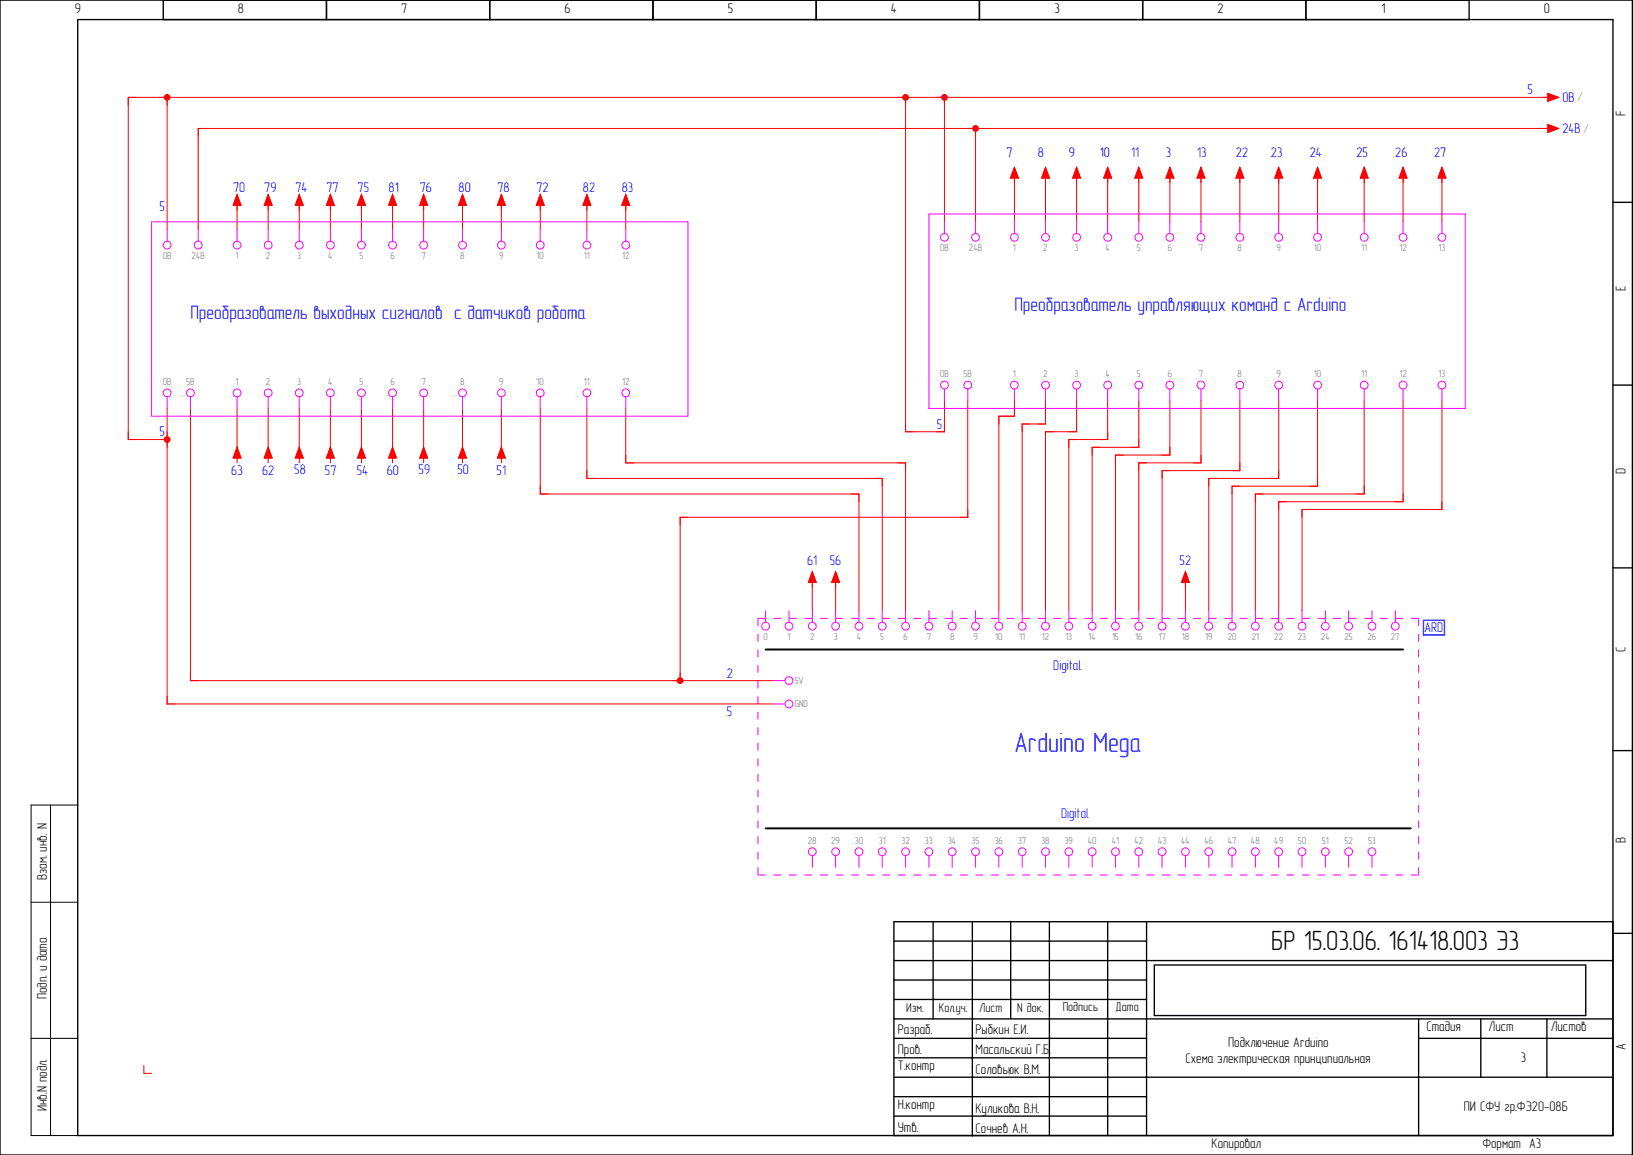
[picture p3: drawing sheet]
<svg xmlns="http://www.w3.org/2000/svg" width="420mm" height="297mm" viewBox="0 0 420 297" stroke-linecap="round" stroke-linejoin="round" font-family="sans-serif">
<g fill="none" stroke="#000" stroke-width=".35">
<path d="M0 0h420v297h-420zM20 5h395v287h-395zM42 0v5M84 0v5M126 0v5M168 0v5M210 0v5M252 0v5M294 0v5M336 0v5M378 0v5M415 52h5"/>
<path d="M415 99h5M415 146h5M415 193h5M240.1 237v25M250.2 237.2v55M260 236.9v25M270 237v55M285 237v55M295 237v55M415 237h-185v55M230 252h65M230 242h65"/>
<path d="M230 247h185M230 257h65M297 248.2h111v13h-111zM415 240h5M230 277h185M230 262h185M230 272h65M230 267h65M365 262v30M365 267h50M381 262v15M398 262v15"/>
<path d="M230 287h65M230 282h65"/>
</g>
<path d="M13 207v85M20 207h-12v85h12M8 232h12M8 267h12" fill="none" stroke="#000" stroke-width=".26"/>
<g fill="none" stroke="#f00" stroke-width=".26">
<path d="M45 25h188v86h10v-8M235 25h164M243 25v32M253 33h146M43 59v-34h-10v88h8M61 53v6M69 53v6M77 53v6M85 53v6M93 53v6M101 53v6M109 53v6"/>
<path d="M119 53v6M129 53v6M139 53v6M151 53v6M161 53v6M251 57v-24h-200v26M261 46v11M269 46v11M277 46v11M285 46v11M293 46v11M301 46v11"/>
<path d="M309 46v11M319 46v11M329 46v11M339 46v11M351 46v11M361 46v11M371 46v11M43 105v76h156M61 105v13M69 105v13M77 105v13M85 105v13"/>
<path d="M93 105v13M101 105v13M109 105v13M119 105v13M129 105v13M139 105v22h82v30M151 105v18h76v34M161 105v14h72v38M249 103v30h-74v42h-126v-70M261 103v4h-4v50M269 103v6h-6v48M277 103v8h-8v46"/>
<path d="M285 103v10h-10v44M293 103v12h-12v42M301 103v14h-14v40M309 103v16h-16v38M319 103v18h-20v36M329 103v20h-18v34M339 103v22h-22v32M351 103v24h-28v30M361 103v26h-32v28M371 103v28h-36v26M209 150v7M215 150v7"/>
<path d="M305 150v7M177 175h22M37 274v2h2"/>
</g>
<circle cx="243" cy="25" r=".88" fill="#f00"/>
<path d="M231 25h4M233 25v2" fill="none" stroke="#f00" stroke-width=".26"/>
<circle cx="233" cy="25" r=".88" fill="#f00"/>
<path d="M41 25h4M43 25v2M233 109v2h2" fill="none" stroke="#f00" stroke-width=".26"/>
<circle cx="43" cy="25" r=".88" fill="#f00"/>
<path d="M249 33h4M251 33v2" fill="none" stroke="#f00" stroke-width=".26"/>
<circle cx="251" cy="33" r=".88" fill="#f00"/>
<path d="M197 167h164M197 213h166" fill="none" stroke="#000" stroke-width=".5"/>
<g fill="none" stroke="#f00" stroke-width=".26">
<path d="M41 113h2M43 111v4M161 117v2h2M231 119h2v2M261 105v2h-4v2M265 109h-2v2M269 107v2h-2M271 111h-2v2M277 109v2h-2M277 113h-2v2M283 115h-2v2M285 111v2h-2"/>
<path d="M289 117h-2v2M293 113v2h-2M295 119h-2v2M301 115v2h-2M309 117v2h-2M319 119v2h-2M139 125v2h2M151 121v2h2M219 127h2v2M225 123h2v2M301 121h-2v2M313 123h-2v2"/>
<path d="M319 125h-2v2M325 127h-2v2M329 121v2h-2M331 129h-2v2M337 131h-2v2M339 123v2h-2M351 125v2h-2M361 127v2h-2M371 129v2h-2M43 179v2h2"/>
</g>
<circle cx="43" cy="113" r=".88" fill="#f00"/>
<path d="M249 131v2h-2M49 173v2h2M173 175h4M175 173v2" fill="none" stroke="#f00" stroke-width=".26"/>
<circle cx="175" cy="175" r=".88" fill="#f00"/>
<g fill="none" stroke="#f00" stroke-width=".26">
<path d="M397 33h1.3M397 25h1.3M398.3 32l2.7 1-2.7 1zM398.3 24l2.7 1-2.7 1zM61 50l1 2.8h-2zM61 52.8v1.2M69 50l1 2.8h-2zM69 52.8v1.2M77 50l1 2.8h-2zM77 52.8v1.2M85 50l1 2.8h-2zM85 52.8v1.2"/>
<path d="M93 50l1 2.8h-2zM93 52.8v1.2M101 50l1 2.8h-2zM101 52.8v1.2M109 50l1 2.8h-2zM109 52.8v1.2M119 50l1 2.8h-2zM119 52.8v1.2M129 50l1 2.8h-2zM129 52.8v1.2M139 50l1 2.8h-2zM139 52.8v1.2"/>
<path d="M151 50l1 2.8h-2zM151 52.8v1.2M161 50l1 2.8h-2zM161 52.8v1.2M261 43l1 2.8h-2zM261 45.8v1.2M269 43l1 2.8h-2zM269 45.8v1.2M277 43l1 2.8h-2zM277 45.8v1.2M285 43l1 2.8h-2zM285 45.8v1.2"/>
<path d="M293 43l1 2.8h-2zM293 45.8v1.2M301 43l1 2.8h-2zM301 45.8v1.2M309 43l1 2.8h-2zM309 45.8v1.2M319 43l1 2.8h-2zM319 45.8v1.2M329 43l1 2.8h-2zM329 45.8v1.2M339 43l1 2.8h-2zM339 45.8v1.2"/>
<path d="M351 43l1 2.8h-2zM351 45.8v1.2M361 43l1 2.8h-2zM361 45.8v1.2M371 43l1 2.8h-2zM371 45.8v1.2M61 117.8v1.2M61 115l1 2.8h-2zM69 117.8v1.2M69 115l1 2.8h-2zM77 117.8v1.2M77 115l1 2.8h-2z"/>
<path d="M85 117.8v1.2M85 115l1 2.8h-2zM93 117.8v1.2M93 115l1 2.8h-2zM101 117.8v1.2M101 115l1 2.8h-2zM109 117.8v1.2M109 115l1 2.8h-2zM119 117.8v1.2M119 115l1 2.8h-2zM129 117.8v1.2M129 115l1 2.8h-2z"/>
<path d="M177 133h-2v2M209 147l1 2.8h-2zM209 149.8v1.2M215 147l1 2.8h-2zM215 149.8v1.2M305 147l1 2.8h-2zM305 149.8v1.2"/>
</g>
<g fill="none" stroke="#f0f" stroke-width=".26">
<path d="M39 57h138v50h-138zM43 59v3M51 59v3M61 59v3M69 59v3M77 59v3M85 59v3M93 59v3M101 59v3M109 59v3M119 59v3M129 59v3"/>
<path d="M139 59v3M151 59v3M161 59v3M239 55h138v50h-138zM243 57v3M251 57v3M261 57v3M269 57v3M277 57v3M285 57v3M293 57v3M301 57v3"/>
<path d="M309 57v3M319 57v3M329 57v3M339 57v3M351 57v3M361 57v3M371 57v3M43 102v3M49 102v3M61 102v3M69 102v3M77 102v3"/>
<path d="M85 102v3M93 102v3M101 102v3M109 102v3M119 102v3M129 102v3M139 102v3M151 102v3M161 102v3M243 100v3M249 100v3M261 100v3"/>
<path d="M269 100v3M277 100v3M285 100v3M293 100v3M301 100v3M309 100v3M319 100v3M329 100v3M339 100v3M351 100v3M361 100v3M371 100v3"/>
<path d="M197 157v3M203 157v3M209 157v3M215 157v3M221 157v3M227 157v3M233 157v3M239 157v3M245 157v3M251 157v3M257 157v3M263 157v3"/>
<path d="M269 157v3M275 157v3M281 157v3M287 157v3M293 157v3M299 157v3M305 157v3M311 157v3M317 157v3M323 157v3M329 157v3M335 157v3"/>
<path d="M341 157v3M347 157v3M353 157v3M359 157v3M199 175h3M199 181h3M209 220v3M215 220v3M221 220v3M227 220v3M233 220v3M239 220v3"/>
<path d="M245 220v3M251 220v3M257 220v3M263 220v3M269 220v3M275 220v3M281 220v3M287 220v3M293 220v3M299 220v3M305 220v3M311 220v3"/>
<path d="M317 220v3M323 220v3M329 220v3M335 220v3M341 220v3M347 220v3M353 220v3"/>
<circle cx="43" cy="63" r="1"/>
<circle cx="51" cy="63" r="1"/>
<circle cx="61" cy="63" r="1"/>
<circle cx="69" cy="63" r="1"/>
<circle cx="77" cy="63" r="1"/>
<circle cx="85" cy="63" r="1"/>
<circle cx="93" cy="63" r="1"/>
<circle cx="101" cy="63" r="1"/>
<circle cx="109" cy="63" r="1"/>
<circle cx="119" cy="63" r="1"/>
<circle cx="129" cy="63" r="1"/>
<circle cx="139" cy="63" r="1"/>
<circle cx="151" cy="63" r="1"/>
<circle cx="161" cy="63" r="1"/>
<circle cx="243" cy="61" r="1"/>
<circle cx="251" cy="61" r="1"/>
<circle cx="261" cy="61" r="1"/>
<circle cx="269" cy="61" r="1"/>
<circle cx="277" cy="61" r="1"/>
<circle cx="285" cy="61" r="1"/>
<circle cx="293" cy="61" r="1"/>
<circle cx="301" cy="61" r="1"/>
<circle cx="309" cy="61" r="1"/>
<circle cx="319" cy="61" r="1"/>
<circle cx="329" cy="61" r="1"/>
<circle cx="339" cy="61" r="1"/>
<circle cx="351" cy="61" r="1"/>
<circle cx="361" cy="61" r="1"/>
<circle cx="371" cy="61" r="1"/>
<circle cx="243" cy="99" r="1"/>
<circle cx="249" cy="99" r="1"/>
<circle cx="261" cy="99" r="1"/>
<circle cx="269" cy="99" r="1"/>
<circle cx="277" cy="99" r="1"/>
<circle cx="285" cy="99" r="1"/>
<circle cx="293" cy="99" r="1"/>
<circle cx="301" cy="99" r="1"/>
<circle cx="309" cy="99" r="1"/>
<circle cx="319" cy="99" r="1"/>
<circle cx="329" cy="99" r="1"/>
<circle cx="339" cy="99" r="1"/>
<circle cx="351" cy="99" r="1"/>
<circle cx="361" cy="99" r="1"/>
<circle cx="371" cy="99" r="1"/>
<circle cx="43" cy="101" r="1"/>
<circle cx="49" cy="101" r="1"/>
<circle cx="61" cy="101" r="1"/>
<circle cx="69" cy="101" r="1"/>
<circle cx="77" cy="101" r="1"/>
<circle cx="85" cy="101" r="1"/>
<circle cx="93" cy="101" r="1"/>
<circle cx="101" cy="101" r="1"/>
<circle cx="109" cy="101" r="1"/>
<circle cx="119" cy="101" r="1"/>
<circle cx="129" cy="101" r="1"/>
<circle cx="139" cy="101" r="1"/>
<circle cx="151" cy="101" r="1"/>
<circle cx="161" cy="101" r="1"/>
<circle cx="197" cy="161" r="1"/>
<circle cx="203" cy="175" r="1"/>
<circle cx="203" cy="161" r="1"/>
<circle cx="209" cy="161" r="1"/>
<circle cx="215" cy="161" r="1"/>
<circle cx="221" cy="161" r="1"/>
<circle cx="227" cy="161" r="1"/>
<circle cx="233" cy="161" r="1"/>
<circle cx="239" cy="161" r="1"/>
<circle cx="245" cy="161" r="1"/>
<circle cx="251" cy="161" r="1"/>
<circle cx="257" cy="161" r="1"/>
<circle cx="263" cy="161" r="1"/>
<circle cx="269" cy="161" r="1"/>
<circle cx="275" cy="161" r="1"/>
<circle cx="281" cy="161" r="1"/>
<circle cx="287" cy="161" r="1"/>
<circle cx="293" cy="161" r="1"/>
<circle cx="299" cy="161" r="1"/>
<circle cx="305" cy="161" r="1"/>
<circle cx="311" cy="161" r="1"/>
<circle cx="317" cy="161" r="1"/>
<circle cx="323" cy="161" r="1"/>
<circle cx="329" cy="161" r="1"/>
<circle cx="335" cy="161" r="1"/>
<circle cx="341" cy="161" r="1"/>
<circle cx="347" cy="161" r="1"/>
<circle cx="353" cy="161" r="1"/>
<circle cx="359" cy="161" r="1"/>
<circle cx="203" cy="181" r="1"/>
<circle cx="209" cy="219" r="1"/>
<circle cx="215" cy="219" r="1"/>
<circle cx="221" cy="219" r="1"/>
<circle cx="227" cy="219" r="1"/>
<circle cx="233" cy="219" r="1"/>
<circle cx="239" cy="219" r="1"/>
<circle cx="245" cy="219" r="1"/>
<circle cx="251" cy="219" r="1"/>
<circle cx="257" cy="219" r="1"/>
<circle cx="263" cy="219" r="1"/>
<circle cx="269" cy="219" r="1"/>
<circle cx="275" cy="219" r="1"/>
<circle cx="281" cy="219" r="1"/>
<circle cx="287" cy="219" r="1"/>
<circle cx="293" cy="219" r="1"/>
<circle cx="299" cy="219" r="1"/>
<circle cx="305" cy="219" r="1"/>
<circle cx="311" cy="219" r="1"/>
<circle cx="317" cy="219" r="1"/>
<circle cx="323" cy="219" r="1"/>
<circle cx="329" cy="219" r="1"/>
<circle cx="335" cy="219" r="1"/>
<circle cx="341" cy="219" r="1"/>
<circle cx="347" cy="219" r="1"/>
<circle cx="353" cy="219" r="1"/>
</g>
<path d="M366.3 159.5h5.3v3.8h-5.3z" fill="none" stroke="#00f" stroke-width=".35"/>
<path d="M195 159h170M195 159v66M365 159v66M195 225h170" fill="none" stroke="#f0f" stroke-width=".26" stroke-dasharray="2 2" stroke-linecap="butt"/>
<g fill="#f00" stroke="#f00" stroke-width=".26">
<path d="M398.3 32l2.7 1-2.7 1z"/>
<path d="M398.3 24l2.7 1-2.7 1z"/>
<path d="M209 147l1 2.8h-2z"/>
<path d="M215 147l1 2.8h-2z"/>
<path d="M305 147l1 2.8h-2z"/>
<path d="M261 43l1 2.8h-2z"/>
<path d="M269 43l1 2.8h-2z"/>
<path d="M277 43l1 2.8h-2z"/>
<path d="M285 43l1 2.8h-2z"/>
<path d="M293 43l1 2.8h-2z"/>
<path d="M301 43l1 2.8h-2z"/>
<path d="M309 43l1 2.8h-2z"/>
<path d="M319 43l1 2.8h-2z"/>
<path d="M329 43l1 2.8h-2z"/>
<path d="M339 43l1 2.8h-2z"/>
<path d="M351 43l1 2.8h-2z"/>
<path d="M361 43l1 2.8h-2z"/>
<path d="M371 43l1 2.8h-2z"/>
<path d="M61 50l1 2.8h-2z"/>
<path d="M69 50l1 2.8h-2z"/>
<path d="M77 50l1 2.8h-2z"/>
<path d="M85 50l1 2.8h-2z"/>
<path d="M93 50l1 2.8h-2z"/>
<path d="M101 50l1 2.8h-2z"/>
<path d="M109 50l1 2.8h-2z"/>
<path d="M119 50l1 2.8h-2z"/>
<path d="M129 50l1 2.8h-2z"/>
<path d="M139 50l1 2.8h-2z"/>
<path d="M151 50l1 2.8h-2z"/>
<path d="M161 50l1 2.8h-2z"/>
<path d="M61 115l1 2.8h-2z"/>
<path d="M69 115l1 2.8h-2z"/>
<path d="M77 115l1 2.8h-2z"/>
<path d="M85 115l1 2.8h-2z"/>
<path d="M93 115l1 2.8h-2z"/>
<path d="M101 115l1 2.8h-2z"/>
<path d="M109 115l1 2.8h-2z"/>
<path d="M119 115l1 2.8h-2z"/>
<path d="M129 115l1 2.8h-2z"/>
</g>
<text font-size="7.1" fill="#00f" x="261" y="193.5">Arduino Mega</text>
<text font-size="7.1" x="327.1" y="244.2">БР 15.03.06. 161418.003 Э3</text>
<g font-size="5" fill="#00f">
<text x="49" y="81.9">Преобразователь выходных сигналов с датчиков робота</text>
<text x="261" y="79.9">Преобразователь управляющих команд с Arduino</text>
</g>
<g font-size="3.6">
<text x="19.2" y="3.3">9</text>
<text x="61.2" y="3.3">8</text>
<text x="103.2" y="3.3">7</text>
<text x="145.2" y="3.3">6</text>
<text x="187.3" y="3.3">5</text>
<text x="229.2" y="3.3">4</text>
<text x="271.3" y="3.3">3</text>
<text x="313.2" y="3.3">2</text>
<text x="355.5" y="3.3">1</text>
<text x="397.2" y="3.3">0</text>
<text x="418.2" y="29.7" transform="rotate(-90 418.2 29.7)">F</text>
<text x="418.2" y="74.7" transform="rotate(-90 418.2 74.7)">E</text>
<text x="418.2" y="121.8" transform="rotate(-90 418.2 121.8)">D</text>
<text x="418.2" y="167.7" transform="rotate(-90 418.2 167.7)">C</text>
<text x="418.2" y="216.8" transform="rotate(-90 418.2 216.8)">B</text>
<text x="12.1" y="226.3" transform="rotate(-90 12.1 226.3)">Взам. инв. N</text>
<text x="12.1" y="256.9" transform="rotate(-90 12.1 256.9)">Подп. и дата</text>
<text x="231" y="266">Разраб.</text>
<text x="251" y="266">Рыбкин Е.И.</text>
<text x="316" y="269.3">Подключение Arduino</text>
<text x="367" y="265.3">Стадия</text>
<text x="383" y="265.3">Лист</text>
<text x="399" y="265.3">Листов</text>
<text x="418.2" y="269.9" transform="rotate(-90 418.2 269.9)">A</text>
<text x="231" y="271">Пров.</text>
<text x="231" y="275.3">Т.контр</text>
<text x="251" y="271">Масальский Г.Б.</text>
<text x="305" y="273.3">Схема электрическая принципиальная</text>
<text x="391.3" y="273">3</text>
<text x="251" y="276.3">Соловьюк В.М.</text>
<text x="12.1" y="285.8" transform="rotate(-90 12.1 285.8)">Инв.N подл.</text>
<text x="231" y="285.3">Н.контр</text>
<text x="251" y="286.3">Куликова В.Н.</text>
<text x="376.6" y="285.8">ПИ СФУ гр.ФЭ20-08Б</text>
<text x="231" y="291">Утв.</text>
<text x="251" y="291.3">Сочнев А.Н.</text>
<text x="311.7" y="295.2">Копировал</text>
<text x="381.4" y="295.3">Формат А3</text>
</g>
<g font-size="3.6" fill="#00f">
<text x="393" y="24.3">5</text>
<text x="402" y="26.1">0B</text>
<text x="402" y="34.1">24B</text>
<text x="259" y="40.3">7</text>
<text x="267" y="40.3">8</text>
<text x="275" y="40.3">9</text>
<text x="283" y="40.3">10</text>
<text x="291" y="40.3">11</text>
<text x="300" y="40.3">3</text>
<text x="308" y="40.3">13</text>
<text x="318" y="40.3">22</text>
<text x="327" y="40.3">23</text>
<text x="337" y="40.3">24</text>
<text x="349" y="40.3">25</text>
<text x="359" y="40.3">26</text>
<text x="369" y="40.3">27</text>
<text x="60" y="49.3">70</text>
<text x="68" y="49.3">79</text>
<text x="76" y="49.3">74</text>
<text x="84" y="49.3">77</text>
<text x="92" y="49.3">75</text>
<text x="100" y="49.3">81</text>
<text x="108" y="49.3">76</text>
<text x="118" y="49.3">80</text>
<text x="128" y="49.3">78</text>
<text x="138" y="49.3">72</text>
<text x="150" y="49.3">82</text>
<text x="160" y="49.3">83</text>
<text x="41" y="54.3">5</text>
<text x="41" y="112.3">5</text>
<text x="241" y="110.3">5</text>
<text x="59.5" y="122.3">63</text>
<text x="67.4" y="122.1">62</text>
<text x="75.7" y="122">58</text>
<text x="83.6" y="122.2">57</text>
<text x="91.8" y="122.1">54</text>
<text x="99.5" y="122.1">60</text>
<text x="107.7" y="121.9">59</text>
<text x="117.7" y="121.9">50</text>
<text x="127.8" y="122.1">51</text>
<text x="207.7" y="145.3">61</text>
<text x="213.5" y="145.3">56</text>
<text x="303.5" y="145.3">52</text>
<text x="366.5" y="162.5">ARD</text>
<text x="271" y="172.3">Digital</text>
<text x="187" y="174.3">2</text>
<text x="187" y="184.3">5</text>
<text x="273" y="210.3">Digital</text>
</g>
<g font-size="3.3">
<text x="233.2" y="260.3">Изм.</text>
<text x="241.5" y="260.3">Кол.уч.</text>
<text x="252" y="260.3">Лист</text>
<text x="261.7" y="260.3">N док.</text>
<text x="273.4" y="260">Подпись</text>
<text x="287" y="260">Дата</text>
</g>
<g font-size="2.6" fill="#7ca552">
<text x="405.9" y="25.8">/</text>
<text x="407.5" y="33.8">/</text>
</g>
<g font-size="2.6" fill="#767676">
<text x="241.9" y="64.7">0В</text>
<text x="249.3" y="64.7">24В</text>
<text x="260.6" y="64.7">1</text>
<text x="268.4" y="64.7">2</text>
<text x="276.5" y="64.7">3</text>
<text x="284.4" y="64.7">4</text>
<text x="292.5" y="64.7">5</text>
<text x="300.4" y="64.7">6</text>
<text x="308.4" y="64.7">7</text>
<text x="318.4" y="64.7">8</text>
<text x="328.4" y="64.7">9</text>
<text x="338.1" y="64.7">10</text>
<text x="350.2" y="64.7">11</text>
<text x="360.1" y="64.7">12</text>
<text x="370.1" y="64.7">13</text>
<text x="41.9" y="66.7">0В</text>
<text x="49.3" y="66.7">24В</text>
<text x="60.6" y="66.7">1</text>
<text x="68.4" y="66.7">2</text>
<text x="76.5" y="66.7">3</text>
<text x="84.4" y="66.7">4</text>
<text x="92.5" y="66.7">5</text>
<text x="100.4" y="66.7">6</text>
<text x="108.4" y="66.7">7</text>
<text x="118.4" y="66.7">8</text>
<text x="128.4" y="66.7">9</text>
<text x="138.1" y="66.7">10</text>
<text x="150.2" y="66.7">11</text>
<text x="160.1" y="66.7">12</text>
<text x="41.9" y="99">0В</text>
<text x="47.9" y="99">5В</text>
<text x="60.6" y="99">1</text>
<text x="68.4" y="99">2</text>
<text x="76.5" y="99">3</text>
<text x="84.4" y="99">4</text>
<text x="92.5" y="99">5</text>
<text x="100.4" y="99">6</text>
<text x="108.4" y="99">7</text>
<text x="118.4" y="99">8</text>
<text x="128.4" y="99">9</text>
<text x="138.1" y="99">10</text>
<text x="150.2" y="99">11</text>
<text x="160.1" y="99">12</text>
<text x="241.9" y="97">0В</text>
<text x="247.9" y="97">5В</text>
<text x="260.6" y="97">1</text>
<text x="268.4" y="97">2</text>
<text x="276.5" y="97">3</text>
<text x="284.4" y="97">4</text>
<text x="292.5" y="97">5</text>
<text x="300.4" y="97">6</text>
<text x="308.4" y="97">7</text>
<text x="318.4" y="97">8</text>
<text x="328.4" y="97">9</text>
<text x="338.1" y="97">10</text>
<text x="350.2" y="97">11</text>
<text x="360.1" y="97">12</text>
<text x="370.1" y="97">13</text>
<text x="196.4" y="164.7">0</text>
<text x="202.6" y="164.7">1</text>
<text x="208.4" y="164.7">2</text>
<text x="214.5" y="164.7">3</text>
<text x="220.4" y="164.7">4</text>
<text x="226.5" y="164.7">5</text>
<text x="232.4" y="164.7">6</text>
<text x="238.4" y="164.7">7</text>
<text x="244.4" y="164.7">8</text>
<text x="250.4" y="164.7">9</text>
<text x="256.1" y="164.7">10</text>
<text x="262.2" y="164.7">11</text>
<text x="268.1" y="164.7">12</text>
<text x="274.1" y="164.7">13</text>
<text x="280.1" y="164.7">14</text>
<text x="286.1" y="164.7">15</text>
<text x="292.1" y="164.7">16</text>
<text x="298.1" y="164.7">17</text>
<text x="304.1" y="164.7">18</text>
<text x="310.1" y="164.7">19</text>
<text x="315.9" y="164.7">20</text>
<text x="322.1" y="164.7">21</text>
<text x="327.9" y="164.7">22</text>
<text x="333.9" y="164.7">23</text>
<text x="339.9" y="164.7">24</text>
<text x="345.9" y="164.7">25</text>
<text x="351.9" y="164.7">26</text>
<text x="357.9" y="164.7">27</text>
<text x="204.5" y="175.8">5V</text>
<text x="204.5" y="181.8">GND</text>
<text x="207.9" y="217">28</text>
<text x="213.9" y="217">29</text>
<text x="219.9" y="217">30</text>
<text x="226.1" y="217">31</text>
<text x="231.9" y="217">32</text>
<text x="238" y="217">33</text>
<text x="243.9" y="217">34</text>
<text x="250" y="217">35</text>
<text x="255.9" y="217">36</text>
<text x="261.9" y="217">37</text>
<text x="267.9" y="217">38</text>
<text x="273.9" y="217">39</text>
<text x="279.9" y="217">40</text>
<text x="286.1" y="217">41</text>
<text x="291.9" y="217">42</text>
<text x="297.9" y="217">43</text>
<text x="303.9" y="217">44</text>
<text x="309.9" y="217">46</text>
<text x="315.9" y="217">47</text>
<text x="321.9" y="217">48</text>
<text x="327.9" y="217">49</text>
<text x="333.9" y="217">50</text>
<text x="340.1" y="217">51</text>
<text x="345.9" y="217">52</text>
<text x="352" y="217">53</text>
</g>
</svg>
